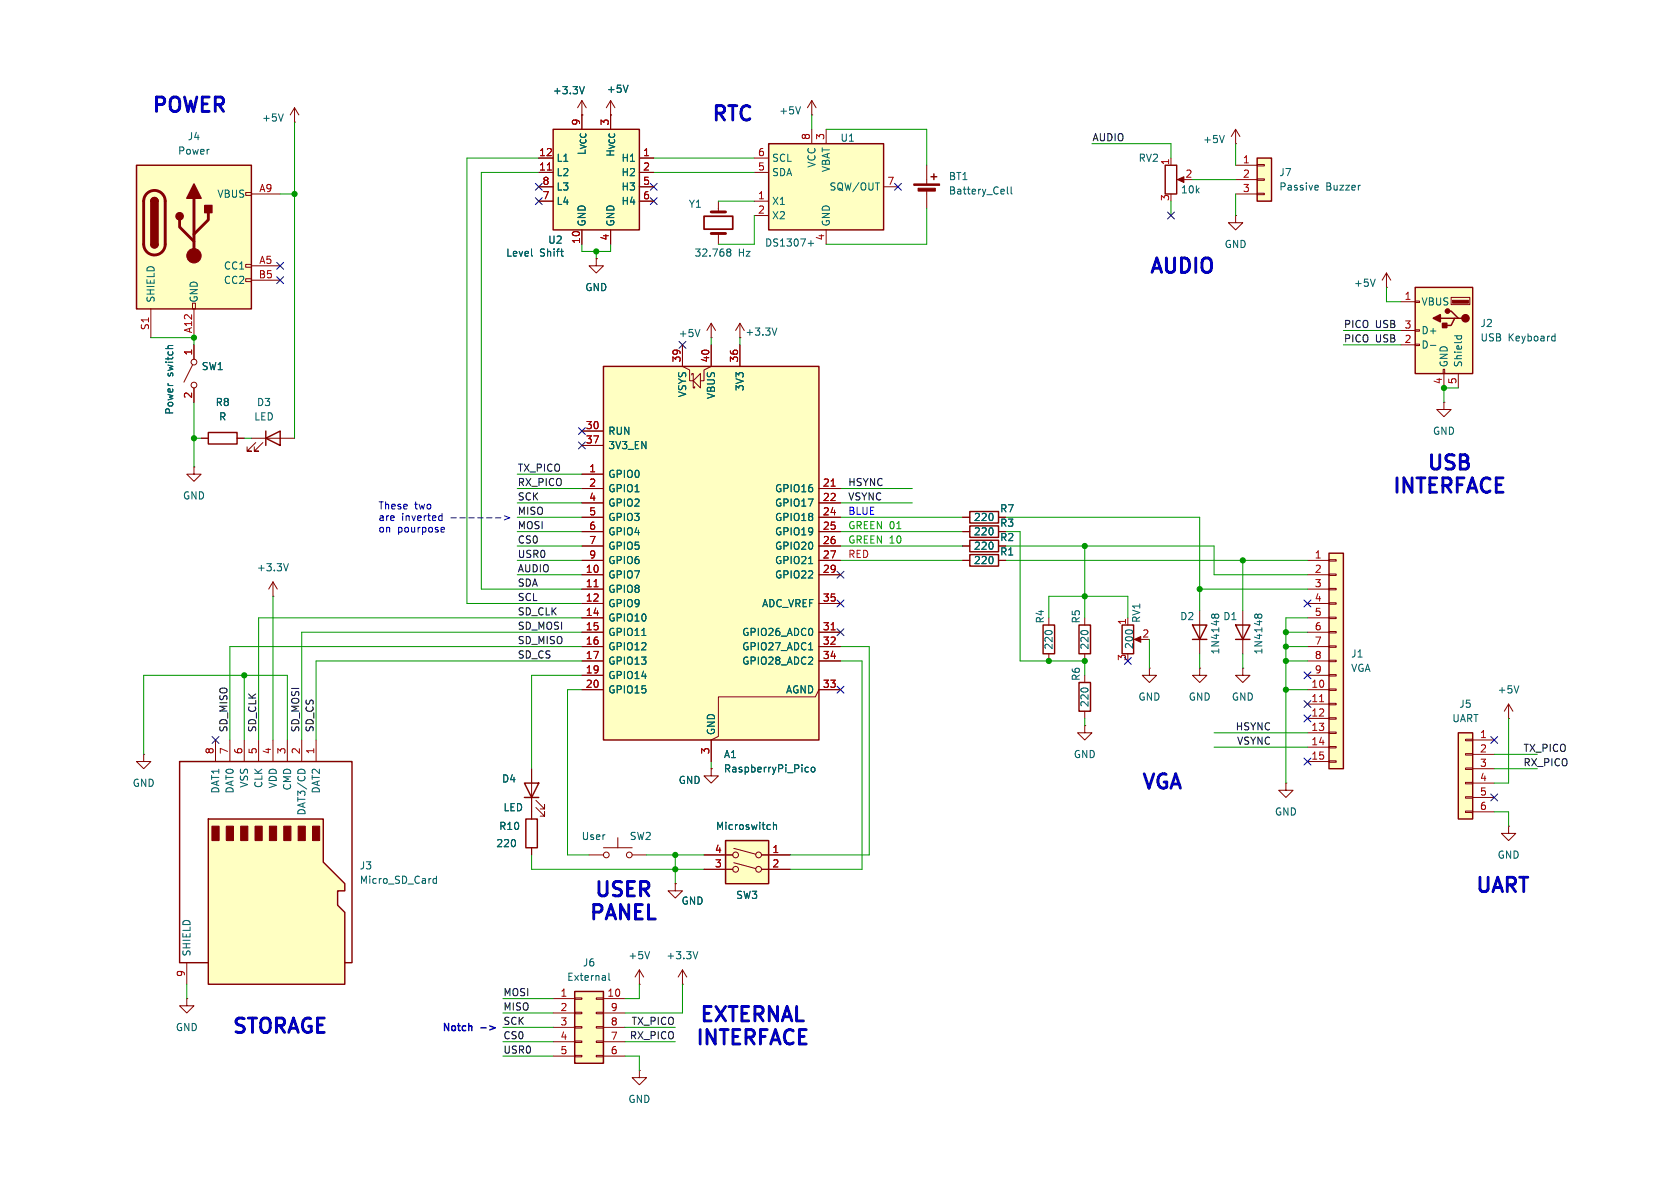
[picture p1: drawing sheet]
<svg xmlns="http://www.w3.org/2000/svg" width="297mm" height="210mm" viewBox="0 0 297 210" stroke-linecap="round" stroke-linejoin="round" font-family="sans-serif">
<g fill="none" stroke="#840000" stroke-width=".18">
<path d="M218.4 25.4h.1M218.4 22.9l-.7 1.2M218.4 22.9l.8 1.2M218.4 22.9v2.5M34 64.5l-1.5 3.1M34.3 61v2.5M34.3 68.6v2.5M44.4 77.5h7.7M45.2 78.2l-1.5 1.6h.7h-.7v-.8M46.5 78.2l-1.5 1.6h.7h-.7v-.8"/>
<circle cx="34.3" cy="64" r=".51"/>
<circle cx="34.3" cy="68.1" r=".51"/>
</g>
<path d="M216.4 23.9l-.4 1.3M30.6 61.1h-.7l-.2 .2" fill="none" stroke="#006464" stroke-width=".18"/>
<path d="M47 77.5l2.5-1.3v2.5zM47 76.2v2.5" fill="none" stroke="#840000" stroke-width=".25"/>
<path d="M24.1 29.2h20.3v25.4h-20.3z" fill="#ffffc2"/>
<g fill="none" stroke="#840000" stroke-width=".18">
<path d="M52.1 19.1l-.8 1.2M52.1 19.1l.7 1.2M52.1 19.1v2.5M102.9 17.8l-.8 1.3M102.9 17.8l.7 1.3M102.9 17.8v2.5M107.9 17.8l-.7 1.3M107.9 17.8l.8 1.3M107.9 17.8v2.5M43.4 34h1v.5h-1zM44.4 34.3h5.1M52.1 21.6h.1"/>
<path d="M26.7 54.6v5.1M34 53.6h.5v1h-.5zM34.3 54.6v5.1M43.4 46.7h1v.5h-1zM43.4 49.3h1v.5h-1zM44.4 47h5.1M44.4 49.5h5.1M34.3 82.6v1.2h1.3l-1.3 1.3-1.3-1.3h1.3M34.3 82.6h.1M48.3 105.4h.1M48.3 102.9l-.8 1.2M48.3 102.9l.7 1.2"/>
<path d="M48.3 102.9v2.5M25.4 133.4v1.2h1.3l-1.3 1.3-1.3-1.3h1.3M25.4 133.4h.1M227.3 138.4v1.3h1.3l-1.3 1.3-1.2-1.3h1.2M227.3 138.4h.1"/>
</g>
<path d="M24.1 29.2h20.3v25.4h-20.3zM26.7 35.6a.64 .64 0 0 1 .6-.7 .64 .64 0 0 1 .6 .7M26.7 43.2a.64 .64 0 0 0 .6 .6 .64 .64 0 0 0 .6-.6" fill="none" stroke="#840000" stroke-width=".25"/>
<path d="M26 34.2a1.9 1.9 0 0 1 2-.4 1.9 1.9 0 0 1 1.2 1.8v7.6a1.91 1.91 0 0 1-1.9 1.9 1.91 1.91 0 0 1-1.9-1.9v-7.8l.2-.6zM31.7 38.9v1.2l2.6 2.6M34.3 35.1v10.1M36.8 37.6v1.3l-2.5 2.5" fill="none" stroke="#840000" stroke-width=".51"/>
<g fill="#840000" stroke="#840000" stroke-width=".25">
<path d="M26.7 35.6h1.2v7.6h-1.2z"/>
<path d="M26.9 35.1a.64 .64 0 0 1 .6-.1 .64 .64 0 0 1 .4 .6h-1.2z"/>
<path d="M26.7 43.2h1.2a.64 .64 0 0 1-.6 .6 .64 .64 0 0 1-.6-.6z"/>
<path d="M34.3 32.5l1.3 2.6h-2.6z"/>
<path d="M36.2 36.3h1.3v1.3h-1.3z"/>
<circle cx="31.7" cy="38.2" r=".63"/>
</g>
<circle cx="34.3" cy="45.2" r="1.27" fill="#840000" stroke="#840000" stroke-width=".18"/>
<path d="M103.3 15.3l-.4 1.3M111 15.1l-.4 1.2M50.1 20.1l-.4 1.3M51 99.6l-.4 1.3" fill="none" stroke="#006464" stroke-width=".18"/>
<path d="M97.8 22.9h15.2v17.7h-15.2z" fill="#ffffc2"/>
<path d="M97.8 22.9h15.2v17.7h-15.2z" fill="none" stroke="#840000" stroke-width=".25"/>
<path d="M95.2 27.9h2.6M95.2 30.5h2.6M95.2 33h2.6M95.2 35.6h2.6M113 27.9h2.6M113 30.5h2.6M113 33h2.6M113 35.6h2.6M102.9 40.6v2.6M107.9 40.6v2.6" fill="none" stroke="#840000" stroke-width=".18"/>
<path d="M96.8 30.1h.7" fill="none" stroke="#a90000" stroke-width=".18"/>
<path d="M94 45.2l.1 .1M99.1 44.4h.5M99.5 45.3h.1" fill="none" stroke="#006464" stroke-width=".18"/>
<path d="M234.9 97.8h2.6v38.1h-2.6z" fill="#ffffc2"/>
<path d="M234.9 97.8h2.6v38.1h-2.6z" fill="none" stroke="#840000" stroke-width=".25"/>
<g fill="none" stroke="#840000" stroke-width=".18">
<path d="M143.5 17.8l-.8 1.3M143.5 17.8l.8 1.3M143.5 17.8v2.5M143.5 20.3h.1M231.1 99.1h3.8M234.9 98.9h1.3v.3h-1.3zM231.1 101.6h3.8M231.1 104.1h3.8M231.1 106.7h3.8M231.1 109.2h3.8M231.1 111.8h3.8M231.1 114.3h3.8"/>
<path d="M231.1 116.8h3.8M231.1 119.4h3.8M234.9 101.5h1.3v.2h-1.3zM234.9 104h1.3v.3h-1.3zM234.9 106.6h1.3v.2h-1.3zM234.9 109.1h1.3v.2h-1.3zM234.9 111.6h1.3v.3h-1.3zM234.9 114.2h1.3v.2h-1.3zM234.9 116.7h1.3v.3h-1.3zM234.9 119.3h1.3v.2h-1.3zM231.1 121.9h3.8M231.1 124.5h3.8"/>
<path d="M231.1 127h3.8M231.1 129.5h3.8M231.1 132.1h3.8M231.1 134.6h3.8M234.9 121.8h1.3v.2h-1.3zM234.9 124.3h1.3v.3h-1.3zM234.9 126.9h1.3v.2h-1.3zM234.9 129.4h1.3v.3h-1.3zM234.9 132h1.3v.2h-1.3zM234.9 134.5h1.3v.2h-1.3z"/>
</g>
<path d="M233.3 124h.7" fill="none" stroke="#a90000" stroke-width=".18"/>
<path d="M141.5 18.9l-.4 1.2" fill="none" stroke="#006464" stroke-width=".18"/>
<path d="M135.9 25.4h20.3v15.2h-20.3z" fill="#ffffc2"/>
<path d="M135.9 25.4h20.3v15.2h-20.3z" fill="none" stroke="#840000" stroke-width=".25"/>
<g fill="none" stroke="#840000" stroke-width=".18">
<path d="M127 35.6v1.9M133.3 27.9h2.6M133.3 30.5h2.6M133.3 35.6h2.6M133.3 38.1h2.6M143.5 22.9v2.5M146 22.9v2.5M156.2 33h2.5M105.4 45.7v1.3h1.3l-1.3 1.3-1.3-1.3h1.3M105.4 45.7h.1M125.7 59.7h.1M125.7 57.2l-.7 1.2"/>
<path d="M125.7 57.2l.8 1.2M125.7 57.2v2.5M127 41.3v1.9M146 40.6v2.6M203.2 118.1v1.3h1.3l-1.3 1.3-1.3-1.3h1.3M203.2 118.1h.1M212.1 118.1v1.3h1.3l-1.3 1.3-1.3-1.3h1.3M212.1 118.1h.1M219.7 118.1v1.3h1.3l-1.3 1.3-1.3-1.3h1.3M219.7 118.1h.1"/>
</g>
<path d="M123.7 58.2l-.4 1.3M128.6 44.5l.1 .1M128.6 44.1l.4-.1 .1 .1 .1 .2-.2 .3M128.7 44.6h.3M128.7 44.6h-.1M129 44.6l.2 .2-.1 .4-.1 .1-.4-.1M142.9 43h.9M143.4 42.5v1" fill="none" stroke="#006464" stroke-width=".18"/>
<path d="M125.7 37.5h2.6M125.7 41.3h2.6" fill="none" stroke="#840000" stroke-width=".51"/>
<path d="M124.5 38.2h5v2.3h-5z" fill="none" stroke="#840000" stroke-width=".3"/>
<path d="M106.7 64.8h38.1v66h-38.1z" fill="#ffffc2"/>
<path d="M106.7 64.8h38.1v66h-38.1z" fill="none" stroke="#840000" stroke-width=".25"/>
<g fill="none" stroke="#840000" stroke-width=".18">
<path d="M102.9 76.2h3.8M102.9 78.7h3.8M120.6 61v3.8l1.3 .6v1.9h.7M122.3 66.3v-.3h.3v2.6h.2v-.3M123.8 66v2.6l-1.2-1.3zM125.7 61v3.8l-1.2 .6v1.9h-.7M130.8 61v3.8M102.9 83.8h3.8M102.9 86.4h3.8M102.9 88.9h3.8M102.9 91.4h3.8M102.9 94h3.8"/>
<path d="M102.9 96.5h3.8M102.9 99.1h3.8M144.8 86.4h3.8M144.8 88.9h3.8M144.8 91.4h3.8M144.8 94h3.8M144.8 96.5h3.8M144.8 99.1h3.8M102.9 101.6h3.8M102.9 104.1h3.8M102.9 106.7h3.8M102.9 109.2h3.8"/>
<path d="M102.9 111.8h3.8M102.9 114.3h3.8M102.9 116.8h3.8M102.9 119.4h3.8M144.8 101.6h3.8M144.8 106.7h3.8M144.8 111.8h3.8M144.8 114.3h3.8M144.8 116.8h3.8M102.9 121.9h3.8M148.6 121.9h-3.8l-.7 1.3h-17.1v7l-1.3 .6v3.8"/>
</g>
<path d="M146.9 85.9h.8M105 103.7h.7M146.9 111.3h.8" fill="none" stroke="#a90000" stroke-width=".18"/>
<path d="M143 99.6h.7M113.5 112.3h.7M143 114.9h.7M142.6 135.6l.3 .1M142.9 136.4l-.3 .1M143.5 135.7l.3-.1 .3 .3v.3l-.3 .3-.3-.1-.1-.2z" fill="none" stroke="#006464" stroke-width=".18"/>
<path d="M257.8 129.5h2.5v15.3h-2.5z" fill="#ffffc2"/>
<path d="M257.8 129.5h2.5v15.3h-2.5z" fill="none" stroke="#840000" stroke-width=".25"/>
<g fill="none" stroke="#840000" stroke-width=".18">
<path d="M130.8 59.7h.1M130.8 57.2l-.8 1.2M130.8 57.2l.8 1.2M130.8 57.2v2.5M125.7 135.9v1.3h1.3l-1.3 1.2-1.2-1.2h1.2M125.7 135.9h.1M259.1 130.7h1.2v.2h-1.2zM259.1 133.2h1.2v.3h-1.2zM259.1 135.8h1.2v.2h-1.2zM259.1 138.3h1.2v.3h-1.2zM260.3 130.8h3.9M260.3 133.4h3.9"/>
<path d="M260.3 135.9h3.9M260.3 138.4h3.9M259.1 140.8h1.2v.3h-1.2zM259.1 143.4h1.2v.2h-1.2zM260.3 141h3.9M260.3 143.5h3.9M33 176.5v1.3h1.3l-1.3 1.3-1.3-1.3h1.3M33 176.5h.1"/>
</g>
<path d="M137.3 58l-.4 1.3" fill="none" stroke="#006464" stroke-width=".18"/>
<path d="M36.8 144.8h20.3v7.6l3.9 3.8v1.3h-1.3v2.5l1.3 1.3v12.7h-24.2z" fill="#ffffc2"/>
<path d="M36.8 144.8h20.3v7.6l3.9 3.8v1.3h-1.3v2.5l1.3 1.3v12.7h-24.2zM36.8 170.2h-5.1v-35.6h30.5v35.6h-1.2" fill="none" stroke="#840000" stroke-width=".25"/>
<g fill="#840000" stroke="#840000" stroke-width=".18">
<path d="M55.2 146.1h1.3v2.5h-1.3z"/>
<path d="M52.7 146.1h1.3v2.5h-1.3z"/>
<path d="M50.2 146.1h1.2v2.5h-1.2z"/>
<path d="M47.6 146.1h1.3v2.5h-1.3z"/>
<path d="M45.1 146.1h1.3v2.5h-1.3z"/>
<path d="M42.5 146.1h1.3v2.5h-1.3z"/>
<path d="M40 146.1h1.3v2.5h-1.3z"/>
<path d="M37.5 146.1h1.2v2.5h-1.2z"/>
</g>
<g fill="none" stroke="#840000" stroke-width=".18">
<path d="M38.1 130.8v3.8M40.6 130.8v3.8M43.2 130.8v3.8M45.7 130.8v3.8M48.3 130.8v3.8M50.8 130.8v3.8M53.3 130.8v3.8M55.9 130.8v3.8M266.7 127h.1M266.7 124.5l-.8 1.2M266.7 124.5l.8 1.2M266.7 124.5v2.5"/>
<path d="M33 170.2v3.8"/>
</g>
<path d="M52.7 136.2l.5-.2 .7 .2M268.5 121.2l-.4 1.3M76.6 155.9l.2 .3 .4-.1M77.2 154.9v1.3M77.2 155.4l-.4-.1-.2 .2" fill="none" stroke="#006464" stroke-width=".18"/>
<path d="M101.6 175.3h5.1v12.7h-5.1z" fill="#ffffc2"/>
<path d="M190.8 110.5h2v5.1h-2zM198.4 110.5h2v5.1h-2zM92.7 138.4h2.5l-1.2 2.6zM190.8 120.7h2v5h-2zM92.7 141h2.5M93 144.8h2v5.1h-2zM101.6 175.3h5.1v12.7h-5.1z" fill="none" stroke="#840000" stroke-width=".25"/>
<g fill="none" stroke="#840000" stroke-width=".18">
<path d="M191.8 109.2v1.3M191.8 115.6v1.2M191.8 119.4v1.3M199.4 109.2v1.3M200.9 113h1M94 135.9v8.9M191.8 128.3v1.2h1.2l-1.2 1.3-1.3-1.3h1.3M191.8 128.3h.1M191.8 125.7v1.3M94 149.9v1.2M94.7 142.7l1.6 1.6v-.8v.8h-.8M94.7 141.5l1.6 1.5v-.8v.8h-.8"/>
<path d="M104.1 151.1h2.6M106.7 149.9h5.1M109.2 148.1v1.8M111.8 151.1h2.5M266.7 146.1v1.2h1.3l-1.3 1.3-1.3-1.3h1.3M266.7 146.1h.1M97.8 176.5h3.8M97.8 179.1h3.8M101.6 176.4h1.3v.3h-1.3zM101.6 178.9h1.3v.3h-1.3zM105.4 176.4h1.3v.3h-1.3zM105.4 178.9h1.3v.3h-1.3z"/>
<path d="M106.7 176.5h3.8M106.7 179.1h3.8M97.8 181.6h3.8M97.8 184.2h3.8M97.8 186.7h3.8M101.6 181.5h1.3v.2h-1.3zM101.6 184h1.3v.3h-1.3zM101.6 186.6h1.3v.2h-1.3zM105.4 181.5h1.3v.2h-1.3zM105.4 184h1.3v.3h-1.3zM105.4 186.6h1.3v.2h-1.3zM106.7 181.6h3.8"/>
<path d="M106.7 184.2h3.8M106.7 186.7h3.8M113 189.2v1.3h1.3l-1.3 1.3-1.2-1.3h1.2M113 189.2h.1"/>
<circle cx="107.2" cy="151.1" r=".51"/>
<circle cx="111.3" cy="151.1" r=".51"/>
</g>
<path d="M107.6 172v1.1l.2 .2" fill="none" stroke="#006464" stroke-width=".18"/>
<path d="M200.5 113l1.2-.5v1z" fill="#840000" stroke="#840000" stroke-width=".18"/>
<path d="M128.3 148.6h7.6v7.6h-7.6z" fill="#ffffc2"/>
<g fill="none" stroke="#840000" stroke-width=".18">
<path d="M218.4 38.1v1.3h1.3l-1.3 1.2-1.2-1.2h1.2M218.4 38.1h.1M245.1 50.8h.1M245.1 48.3l-.8 1.2M245.1 48.3l.8 1.2M245.1 48.3v2.5M35.6 77.5h1.2M41.9 77.5h1.3M119.4 156.2v1.3h1.2l-1.2 1.3-1.3-1.3h1.3M119.4 156.2h.1M124.5 151.1h5M124.5 153.7h5"/>
<path d="M129.7 150l3.9 1M129.7 152.5l3.9 1M134.6 151.1h5.1M134.6 153.7h5.1M113 174h.1M113 171.5l-.7 1.2M113 171.5l.8 1.2M113 171.5v2.5M120.6 174h.1M120.6 171.5l-.7 1.2M120.6 171.5l.8 1.2M120.6 171.5v2.5"/>
<circle cx="130" cy="153.7" r=".51"/>
<circle cx="130" cy="151.1" r=".51"/>
<circle cx="134.1" cy="151.1" r=".51"/>
<circle cx="134.1" cy="153.7" r=".51"/>
</g>
<path d="M36.8 76.5h5.1v2h-5.1zM128.3 148.6h7.6v7.6h-7.6z" fill="none" stroke="#840000" stroke-width=".25"/>
<path d="M243.1 49.3l-.4 1.3M136.7 145.4v1.2M136.7 145.9l.2-.1h.3l.1 .8M114.8 168.2l-.4 1.3M123.4 168.2l-.5 1.3" fill="none" stroke="#006464" stroke-width=".18"/>
<path d="M222.2 27.9h2.6v7.7h-2.6z" fill="#ffffc2"/>
<path d="M164.6 31.2h1M165.1 30.7v1.1M222.2 27.9h2.6v7.7h-2.6zM210.8 110.5h2.6l-1.3 2.5zM210.8 113h2.6M218.4 110.5h2.6l-1.3 2.5zM218.4 113h2.6" fill="none" stroke="#840000" stroke-width=".25"/>
<path d="M163.8 29.2v3.3M163.8 33.5v3.3M218.4 29.2h3.8M218.4 31.8h3.8M218.4 34.3h3.8M222.2 29.1h1.3v.2h-1.3zM222.2 31.6h1.3v.3h-1.3zM222.2 34.2h1.3v.2h-1.3zM255.3 71.1v1.3h1.2l-1.2 1.3-1.3-1.3h1.3M255.3 71.1h.1M212.1 108v7.6M219.7 108v7.6" fill="none" stroke="#840000" stroke-width=".18"/>
<g fill="none" stroke="#006464" stroke-width=".18">
<path d="M178.1 33v1.1l.2 .2M178.8 33v1.1l.1 .2M232.6 32.8h.4l.1 .3-.6 .1M233 33.5l-.4 .1M240.4 32.8h.1M214.7 109v.2M214.7 108.8l-.2-.2h-.2l-.1 .2 .1 .4M214.7 108.8l.3-.2h.3l.2 .2-.1 .4M214.7 108.8v.2M214.7 109l.1 .2M222.4 108.8l-.3-.2h-.2l-.1 .2 .1 .4M222.4 108.8l.2-.2h.4l.1 .2-.1 .4"/>
<path d="M222.4 109l-.1 .2M222.4 108.8v.2M222.4 109v.2"/>
</g>
<g fill="#840000" stroke="#840000" stroke-width=".18">
<path d="M161.5 32.5h4.6v.3h-4.6z"/>
<path d="M162.3 33.3h3.1v.5h-3.1z"/>
</g>
<path d="M250.2 50.8h10.1v15.2h-10.1z" fill="#ffffc2"/>
<path d="M206 29.2h2v5.1h-2zM250.2 50.8h10.1v15.2h-10.1zM254.6 56.3h2.6M255.9 55h.6l1.3 1.3h.6M257.8 56.3h-.6l-.7 1.2h-1.2M171.4 98h5.1v2.1h-5.1zM171.4 95.5h5.1v2h-5.1zM171.4 93h5.1v2h-5.1zM171.4 90.4h5.1v2.1h-5.1zM184.4 110.5h2v5.1h-2z" fill="none" stroke="#840000" stroke-width=".25"/>
<g fill="#840000" stroke="#840000" stroke-width=".25">
<path d="M255 57.2h.8v.7h-.8z"/>
<path d="M253.4 56.3l1.2-.7v1.3z"/>
<circle cx="259.1" cy="56.3" r=".63"/>
<circle cx="255.9" cy="55" r=".38"/>
</g>
<g fill="#840000" stroke="#840000" stroke-width=".18">
<path d="M256.8 53.1h2.8v.5h-2.8z"/>
<path d="M208.2 31.8l1.1-.6v1.1z"/>
</g>
<g fill="none" stroke="#840000" stroke-width=".18">
<path d="M95.2 27.9h2.6M95.2 30.5h2.6M95.2 33h2.6M95.2 35.6h2.6M113 27.9h2.6M113 30.5h2.6M113 33h2.6M113 35.6h2.6M207 27.9v1.3M208.5 31.8h1M102.9 40.6v2.6M105.4 45.7h.1"/>
<path d="M107.9 40.6v2.6M247.6 53.3h2.6M247.6 58.4h2.6M250.2 53.2h.8v.3h-.8zM250.2 58.3h.8v.2h-.8zM256.5 52.6h3.3v1.2h-3.3zM34.3 61v2.5M34.3 68.6v2.5M35.6 77.5h1.2M41.9 77.5h1.3M102.9 76.2h3.8M102.9 78.7h3.8"/>
<path d="M120.6 61v3.8M125.7 61v3.8M130.8 61v3.8M247.6 61h2.6M250.2 60.8h.8v.3h-.8zM255.1 65.3h.3v.7h-.3zM255.3 66v2.6M257.8 66v2.6M102.9 99.1h3.8M102.9 96.5h3.8M102.9 94h3.8M102.9 91.4h3.8"/>
<path d="M102.9 83.8h3.8M102.9 86.4h3.8M102.9 88.9h3.8M144.8 99.1h3.8M144.8 96.5h3.8M144.8 94h3.8M144.8 91.4h3.8M144.8 86.4h3.8M144.8 88.9h3.8M170.2 99.1h1.2M170.2 96.5h1.2M170.2 94h1.2"/>
<path d="M170.2 91.4h1.2M176.5 99.1h1.3M102.9 101.6h3.8M102.9 104.1h3.8M102.9 106.7h3.8M102.9 109.2h3.8M102.9 111.8h3.8M102.9 114.3h3.8M102.9 116.8h3.8M102.9 119.4h3.8M144.8 101.6h3.8M144.8 106.7h3.8"/>
<path d="M144.8 111.8h3.8M144.8 114.3h3.8M144.8 116.8h3.8M185.4 109.2v1.3M185.4 115.6v1.2M94 135.9v2.5M102.9 121.9h3.8M125.7 135.9h.1M125.7 130.8v3.8M144.8 121.9h3.8M94 141v3.8M94 149.9v1.2"/>
<path d="M119.4 156.2h.1M124.5 151.1h5M124.5 153.7h5M134.6 151.1h5.1M134.6 153.7h5.1"/>
</g>
<g fill="none" stroke="#006464" stroke-width=".18">
<path d="M103.3 15.3l-.4 1.3M111 15.1l-.4 1.2M94 45.2l.1 .1M99.1 44.4h.5M99.5 45.3h.1M257.1 59.4h1.3M257.6 59.4l-.1 .3M258.3 59.4l.1 .3M274.6 59.4l.3 .1M274.9 59v1.3M30.6 61.1h-.7l-.2 .2M252.9 61.1h.9"/>
<path d="M274.9 60.2l-.3 .1M143 99.6h.7M113.5 112.3h.7M143 114.9h.7M142.6 135.6l.3 .1M142.9 136.4l-.3 .1M143.5 135.7l.3-.1 .3 .3v.3l-.3 .3-.3-.1-.1-.2zM136.7 145.4v1.2M136.7 145.9l.2-.1h.3l.1 .8"/>
</g>
<g fill="none" stroke="#009600" stroke-width=".18">
<path d="M49.5 34.3h2.6M52.1 21.6v55.9M95.2 30.5h-10.1v73.6h17.8M95.2 27.9h-12.7v78.8h20.4M115.6 27.9h17.7M115.6 30.5h17.7M127 35.6h6.3M133.3 38.1v5.1h-6.3M143.5 20.3v2.6M146 22.9h17.8v6.3M163.8 36.8v6.4h-17.8M193 25.4h14v2.5"/>
<path d="M207 35.6v2.5M210.8 31.8h7.6M218.4 25.4v3.8M218.4 34.3v3.8M26.7 59.7h7.6v1.3M102.9 43.2v1.3h5v-1.3M105.4 44.5v1.2M125.7 59.7v1.3M130.8 59.7v1.3M237.5 58.4h10.1M245.1 50.8v2.5h2.5M34.3 71.1v11.5"/>
<path d="M34.3 77.5h1.3M43.2 77.5h1.2M237.5 61h10.1M257.8 68.6h-2.5v2.5M91.4 86.4h11.5M91.4 99.1h11.5M91.4 88.9h11.5M91.4 96.5h11.5M91.4 91.4h11.5M91.4 94h11.5M91.4 83.8h11.5M148.6 86.4h12.7"/>
<path d="M148.6 99.1h21.6M148.6 88.9h12.7M148.6 96.5h21.6M148.6 91.4h21.6M148.6 94h21.6M177.8 94h2.5v22.8h11.5v2.6M177.8 96.5h36.8v5.1h16.5M177.8 99.1h53.3M177.8 91.4h34.3v16.6M191.8 96.5v12.7M219.7 99.1v8.9M43.2 119.4v11.4"/>
<path d="M48.3 105.4v25.4M91.4 101.6h11.5M102.9 111.8h-49.6v19M102.9 109.2h-57.2v21.6M102.9 114.3h-62.3v16.5M102.9 116.8h-47v14M102.9 119.4h-8.9v16.5M148.6 114.3h5.1v36.8h-14M148.6 116.8h3.8v36.9h-12.7M185.4 109.2v-3.8h14v3.8M203.2 113v5.1M212.1 104.1h19"/>
<path d="M212.1 115.6v2.5M219.7 115.6v2.5M227.3 111.8h3.8M227.3 114.3h3.8M227.3 116.8h3.8M231.1 109.2h-3.8v29.2M50.8 130.8v-11.4h-25.4v14M102.9 121.9h-2.6v29.2h3.8M125.7 134.6v1.3M191.8 127v1.3M214.6 132.1h16.5M214.6 129.5h16.5"/>
<path d="M227.3 121.9h3.8M264.2 135.9h7.6M264.2 133.4h7.6M266.7 127v11.4h-2.5M94 151.1v2.6h30.5M114.3 151.1h10.2M119.4 151.1v5.1M264.2 143.5h2.5v2.6M33 174v2.5M88.9 179.1h8.9M88.9 176.5h8.9M113 174v2.5h-2.5"/>
<path d="M120.6 174v5.1h-10.1M88.9 181.6h8.9M88.9 184.2h8.9M88.9 186.7h8.9M110.5 186.7h2.5v2.5M110.5 181.6h8.9M110.5 184.2h8.9"/>
</g>
<g fill="none" stroke="#000084" stroke-width=".18">
<path d="M94.6 32.4l1.3 1.2M94.6 35l1.3 1.2M95.9 32.4l-1.3 1.2M95.9 35l-1.3 1.2M115 35l1.2 1.2M115 32.4l1.2 1.2M116.2 35l-1.2 1.2M116.2 32.4l-1.2 1.2M158.1 32.4l1.3 1.2M159.4 32.4l-1.3 1.2M206.4 37.5l1.2 1.2M207.6 37.5l-1.2 1.2"/>
<path d="M48.9 46.4l1.2 1.2M48.9 48.9l1.2 1.2M50.1 46.4l-1.2 1.2M50.1 48.9l-1.2 1.2M102.3 78.1l1.2 1.2M102.3 75.6l1.2 1.2M103.5 78.1l-1.2 1.2M103.5 75.6l-1.2 1.2M120 60.4l1.3 1.2M121.3 60.4l-1.3 1.2M148 111.2l1.2 1.2M148 106.1l1.2 1.2"/>
<path d="M148 101l1.2 1.2M149.2 111.2l-1.2 1.2M149.2 106.1l-1.2 1.2M149.2 101l-1.2 1.2M198.8 116.2l1.2 1.2M200 116.2l-1.2 1.2M230.5 106.1l1.2 1.2M230.5 118.8l1.2 1.2M231.7 106.1l-1.2 1.2M231.7 118.8l-1.2 1.2M37.5 130.2l1.2 1.2M38.7 130.2l-1.2 1.2"/>
<path d="M148 121.3l1.2 1.2M149.2 121.3l-1.2 1.2M230.5 126.4l1.2 1.2M230.5 123.9l1.2 1.2M230.5 134l1.2 1.2M231.7 126.4l-1.2 1.2M231.7 123.9l-1.2 1.2M231.7 134l-1.2 1.2M263.6 130.2l1.2 1.2M264.8 130.2l-1.2 1.2M263.6 140.4l1.2 1.2M264.8 140.4l-1.2 1.2"/>
</g>
<path d="M85 181.7h1M86.6 181.3l.9 .4-.9 .4" fill="none" stroke="#0000c2" stroke-width=".25"/>
<path d="M77.8 91.2h.4M78.2 93.2l.3 .1 .1 .2-.6 .1M78.2 90.8v1.2M78.2 92h-.4M78.5 94l-.3 .1M79.7 91.5h1M81.3 91.5h1M82.9 91.5h.9M84.4 91.5h1M86 91.5h1M87.6 91.5h1M89.2 91.2l.9 .3-.9 .4" fill="none" stroke="#0000c2" stroke-width=".18"/>
<path d="M96.8 30.1h.7M146.9 85.9h.8M105 103.7h.7M146.9 111.3h.8" fill="none" stroke="#a90000" stroke-width=".18"/>
<g fill="#009600" stroke="#009600" stroke-width=".18">
<circle cx="227.3" cy="121.9" r=".46"/>
<circle cx="227.3" cy="111.8" r=".46"/>
<circle cx="255.3" cy="68.6" r=".46"/>
<circle cx="227.3" cy="114.3" r=".46"/>
<circle cx="227.3" cy="116.8" r=".46"/>
<circle cx="185.4" cy="116.8" r=".46"/>
<circle cx="191.8" cy="116.8" r=".46"/>
<circle cx="191.8" cy="105.4" r=".46"/>
<circle cx="191.8" cy="96.5" r=".46"/>
<circle cx="219.7" cy="99.1" r=".46"/>
<circle cx="212.1" cy="104.1" r=".46"/>
<circle cx="119.4" cy="153.7" r=".46"/>
<circle cx="119.4" cy="151.1" r=".46"/>
<circle cx="105.4" cy="44.5" r=".46"/>
<circle cx="43.2" cy="119.4" r=".46"/>
<circle cx="34.3" cy="59.7" r=".46"/>
<circle cx="52.1" cy="34.3" r=".46"/>
<circle cx="34.3" cy="77.5" r=".46"/>
</g>
<g font-size="3.5" fill="#0000c2">
<text x="26.5" y="20.6">POWER</text>
<text x="125.5" y="22.1">RTC</text>
<text x="202.9" y="49">AUDIO</text>
<text x="252" y="83.8">USB</text>
<text x="245.9" y="87.9">INTERFACE</text>
<text x="201.5" y="140.2">VGA</text>
<text x="104.8" y="159.2">USER</text>
<text x="260.5" y="158.5">UART</text>
<text x="103.9" y="163.3">PANEL</text>
<text x="40.7" y="183.4">STORAGE</text>
<text x="122.7" y="185.4">INTERFACE</text>
<text x="123.4" y="181.3">EXTERNAL</text>
</g>
<g font-size="1.8" fill="#006464">
<text x="97.6" y="16.9">+3.3V</text>
<text x="107.2" y="16.6">+5V</text>
<text x="46.2" y="21.7">+5V</text>
<text x="137.7" y="20.4">+5V</text>
<text x="31.4" y="27.5">Power</text>
<text x="33.1" y="25">J4</text>
<text x="98.3" y="28.8">L1</text>
<text x="109.8" y="28.8">H1</text>
<text x="136.4" y="28.8">SCL</text>
<text x="144.4" y="29.7" transform="rotate(-90 144.4 29.7)">VCC</text>
<text x="148.5" y="25.2">U1</text>
<text x="201.2" y="28.8">RV2</text>
<text x="212.6" y="25.5">+5V</text>
<text x="38.3" y="35.2">VBUS</text>
<text x="98.3" y="31.3">L2</text>
<text x="98.3" y="33.9">L3</text>
<text x="109.8" y="31.3">H2</text>
<text x="109.8" y="33.9">H3</text>
<text x="136.4" y="31.3">SDA</text>
<text x="146.5" y="33.9">SQW/OUT</text>
<text x="146.9" y="30.5" transform="rotate(-90 146.9 30.5)">VBAT</text>
<text x="167.6" y="32">BT1</text>
<text x="167.6" y="34.6">Battery_Cell</text>
<text x="208.7" y="34.4">10k</text>
<text x="226.1" y="31.3">J7</text>
<text x="226.1" y="33.9">Passive</text>
<text x="234.4" y="33.9">Buzzer</text>
<text x="98.3" y="36.4">L4</text>
<text x="103.7" y="40.1" transform="rotate(-90 103.7 40.1)">GND</text>
<text x="108.8" y="40.1" transform="rotate(-90 108.8 40.1)">GND</text>
<text x="109.8" y="36.4">H4</text>
<text x="121.7" y="36.9">Y1</text>
<text x="136.4" y="36.4">X1</text>
<text x="136.4" y="39">X2</text>
<text x="146.9" y="40.1" transform="rotate(-90 146.9 40.1)">GND</text>
<text x="39.5" y="47.9">CC1</text>
<text x="89.4" y="45.6">Level</text>
<text x="95.4" y="45.6">Shift</text>
<text x="96.8" y="43.3">U2</text>
<text x="122.7" y="45.6">32.768</text>
<text x="130.5" y="45.6">Hz</text>
<text x="135.2" y="43.8">DS1307+</text>
<text x="216.4" y="44">GND</text>
<text x="27.5" y="53.6" transform="rotate(-90 27.5 53.6)">SHIELD</text>
<text x="35.2" y="53.6" transform="rotate(-90 35.2 53.6)">GND</text>
<text x="39.5" y="50.4">CC2</text>
<text x="103.4" y="51.7">GND</text>
<text x="239.3" y="50.9">+5V</text>
<text x="119.9" y="59.8">+5V</text>
<text x="131.7" y="59.5">+3.3V</text>
<text x="251.2" y="54.2">VBUS</text>
<text x="251.2" y="59.3">D+</text>
<text x="261.6" y="58">J2</text>
<text x="35.6" y="65.6">SW1</text>
<text x="251.2" y="61.8">D-</text>
<text x="256.1" y="65" transform="rotate(-90 256.1 65)">GND</text>
<text x="258.7" y="65" transform="rotate(-90 258.7 65)">Shield</text>
<text x="261.6" y="60.6">USB</text>
<text x="266.6" y="60.6">Keyboard</text>
<text x="30.8" y="66.6" transform="rotate(-90 30.8 66.6)">switch</text>
<text x="38" y="72">R8</text>
<text x="45.3" y="72">D3</text>
<text x="121.5" y="70.3" transform="rotate(-90 121.5 70.3)">VSYS</text>
<text x="126.6" y="70.6" transform="rotate(-90 126.6 70.6)">VBUS</text>
<text x="131.7" y="69.2" transform="rotate(-90 131.7 69.2)">3V3</text>
<text x="30.8" y="73.4" transform="rotate(-90 30.8 73.4)">Power</text>
<text x="38.6" y="74.5">R</text>
<text x="44.8" y="74.5">LED</text>
<text x="107.4" y="77.1">RUN</text>
<text x="253.2" y="77.1">GND</text>
<text x="107.4" y="79.6">3V3_EN</text>
<text x="32.3" y="88.5">GND</text>
<text x="107.4" y="84.7">GPIO0</text>
<text x="107.4" y="87.2">GPIO1</text>
<text x="107.4" y="89.8">GPIO2</text>
<text x="136.9" y="87.2">GPIO16</text>
<text x="136.9" y="89.8">GPIO17</text>
<text x="107.4" y="92.3">GPIO3</text>
<text x="107.4" y="94.8">GPIO4</text>
<text x="136.9" y="92.3">GPIO18</text>
<text x="136.9" y="94.8">GPIO19</text>
<text x="172.1" y="94.8">220</text>
<text x="172.1" y="92.3">220</text>
<text x="176.7" y="95.9">R2</text>
<text x="176.7" y="93.3">R3</text>
<text x="176.7" y="90.8">R7</text>
<text x="45.3" y="101.2">+3.3V</text>
<text x="107.4" y="97.4">GPIO5</text>
<text x="107.4" y="99.9">GPIO6</text>
<text x="136.9" y="97.4">GPIO20</text>
<text x="136.9" y="99.9">GPIO21</text>
<text x="172.1" y="99.9">220</text>
<text x="172.1" y="97.4">220</text>
<text x="176.7" y="98.4">R1</text>
<text x="107.4" y="102.5">GPIO7</text>
<text x="107.4" y="105">GPIO8</text>
<text x="107.4" y="107.5">GPIO9</text>
<text x="134.6" y="107.5">ADC_VREF</text>
<text x="136.9" y="102.5">GPIO22</text>
<text x="107.4" y="110.1">GPIO10</text>
<text x="107.4" y="112.6">GPIO11</text>
<text x="131.1" y="112.6">GPIO26_ADC0</text>
<text x="184.8" y="110.3" transform="rotate(-90 184.8 110.3)">R4</text>
<text x="191.1" y="110.3" transform="rotate(-90 191.1 110.3)">R5</text>
<text x="201.8" y="110.2" transform="rotate(-90 201.8 110.2)">RV1</text>
<text x="208.5" y="109.8">D2</text>
<text x="216.2" y="109.8">D1</text>
<text x="107.4" y="115.2">GPIO12</text>
<text x="107.4" y="117.7">GPIO13</text>
<text x="131.1" y="115.2">GPIO27_ADC1</text>
<text x="131.1" y="117.7">GPIO28_ADC2</text>
<text x="186.3" y="114.9" transform="rotate(-90 186.3 114.9)">220</text>
<text x="192.6" y="114.9" transform="rotate(-90 192.6 114.9)">220</text>
<text x="200.5" y="114.8" transform="rotate(-90 200.5 114.8)">200</text>
<text x="215.7" y="115.8" transform="rotate(-90 215.7 115.8)">1N4148</text>
<text x="223.4" y="115.8" transform="rotate(-90 223.4 115.8)">1N4148</text>
<text x="238.8" y="116.4">J1</text>
<text x="238.8" y="119">VGA</text>
<text x="107.4" y="120.2">GPIO14</text>
<text x="107.4" y="122.8">GPIO15</text>
<text x="138.9" y="122.8">AGND</text>
<text x="191.1" y="120.5" transform="rotate(-90 191.1 120.5)">R6</text>
<text x="192.6" y="125.1" transform="rotate(-90 192.6 125.1)">220</text>
<text x="201.2" y="124.1">GND</text>
<text x="210.1" y="124.1">GND</text>
<text x="217.7" y="124.1">GND</text>
<text x="257.9" y="125.3">J5</text>
<text x="264.7" y="122.8">+5V</text>
<text x="126.6" y="130" transform="rotate(-90 126.6 130)">GND</text>
<text x="256.6" y="127.9">UART</text>
<text x="127.9" y="134.2">A1</text>
<text x="127.9" y="136.8">RaspberryPi_Pico</text>
<text x="189.7" y="134.2">GND</text>
<text x="23.4" y="139.3">GND</text>
<text x="39" y="140.4" transform="rotate(-90 39 140.4)">DAT1</text>
<text x="41.5" y="140.4" transform="rotate(-90 41.5 140.4)">DAT0</text>
<text x="44" y="139.3" transform="rotate(-90 44 139.3)">VSS</text>
<text x="46.6" y="139.4" transform="rotate(-90 46.6 139.4)">CLK</text>
<text x="49.1" y="139.5" transform="rotate(-90 49.1 139.5)">VDD</text>
<text x="51.7" y="139.8" transform="rotate(-90 51.7 139.8)">CMD</text>
<text x="56.7" y="140.4" transform="rotate(-90 56.7 140.4)">DAT2</text>
<text x="88.7" y="138.5">D4</text>
<text x="88.9" y="143.6">LED</text>
<text x="119.9" y="138.8">GND</text>
<text x="54.2" y="144.2" transform="rotate(-90 54.2 144.2)">DAT3/CD</text>
<text x="87.6" y="150">220</text>
<text x="88.1" y="146.9">R10</text>
<text x="102.7" y="148.7">User</text>
<text x="111.2" y="148.7">SW2</text>
<text x="126.5" y="146.9">Microswitch</text>
<text x="225.3" y="144.4">GND</text>
<text x="63.5" y="153.9">J3</text>
<text x="264.7" y="152">GND</text>
<text x="63.5" y="156.4">Micro_SD_Card</text>
<text x="120.4" y="160.1">GND</text>
<text x="130" y="159.1">SW3</text>
<text x="33.9" y="169.2" transform="rotate(-90 33.9 169.2)">SHIELD</text>
<text x="100.2" y="173.6">External</text>
<text x="102.9" y="171">J6</text>
<text x="111" y="169.8">+5V</text>
<text x="117.7" y="169.8">+3.3V</text>
<text x="31" y="182.5">GND</text>
<text x="111" y="195.2">GND</text>
</g>
<g font-size="1.8" fill="#a90000">
<text x="102.6" y="22.3" transform="rotate(-90 102.6 22.3)">9</text>
<text x="107.7" y="22.3" transform="rotate(-90 107.7 22.3)">3</text>
<text x="95.2" y="27.7">12</text>
<text x="113.6" y="27.7">1</text>
<text x="133.9" y="27.7">6</text>
<text x="143.3" y="24.8" transform="rotate(-90 143.3 24.8)">8</text>
<text x="145.8" y="24.8" transform="rotate(-90 145.8 24.8)">3</text>
<text x="206.8" y="29.3" transform="rotate(-90 206.8 29.3)">1</text>
<text x="219.6" y="29">1</text>
<text x="45.7" y="34">A9</text>
<text x="95.2" y="30.2">11</text>
<text x="95.8" y="32.8">8</text>
<text x="95.8" y="35.3">7</text>
<text x="113.6" y="30.2">2</text>
<text x="113.6" y="32.8">5</text>
<text x="113.6" y="35.3">6</text>
<text x="133.9" y="30.2">5</text>
<text x="133.9" y="35.3">1</text>
<text x="156.8" y="32.8">7</text>
<text x="206.8" y="35.6" transform="rotate(-90 206.8 35.6)">3</text>
<text x="209.5" y="31.5">2</text>
<text x="219.6" y="31.5">2</text>
<text x="219.6" y="34">3</text>
<text x="133.9" y="37.8">2</text>
<text x="45.7" y="46.7">A5</text>
<text x="102.6" y="43.2" transform="rotate(-90 102.6 43.2)">10</text>
<text x="107.7" y="42.6" transform="rotate(-90 107.7 42.6)">4</text>
<text x="145.8" y="42.6" transform="rotate(-90 145.8 42.6)">4</text>
<text x="45.6" y="49.3">B5</text>
<text x="248.2" y="53.1">1</text>
<text x="26.4" y="58.5" transform="rotate(-90 26.4 58.5)">S1</text>
<text x="34" y="59" transform="rotate(-90 34 59)">A12</text>
<text x="248.2" y="58.2">3</text>
<text x="34" y="62.9" transform="rotate(-90 34 62.9)">1</text>
<text x="120.4" y="64.2" transform="rotate(-90 120.4 64.2)">39</text>
<text x="125.5" y="64.2" transform="rotate(-90 125.5 64.2)">40</text>
<text x="130.6" y="64.2" transform="rotate(-90 130.6 64.2)">36</text>
<text x="248.2" y="60.7">2</text>
<text x="34" y="70.6" transform="rotate(-90 34 70.6)">2</text>
<text x="255" y="68" transform="rotate(-90 255 68)">4</text>
<text x="257.6" y="68" transform="rotate(-90 257.6 68)">5</text>
<text x="103.5" y="75.9">30</text>
<text x="103.5" y="78.5">37</text>
<text x="104.1" y="83.6">1</text>
<text x="104.1" y="86.1">2</text>
<text x="104.1" y="88.6">4</text>
<text x="145.4" y="86.1">21</text>
<text x="145.4" y="88.6">22</text>
<text x="104.1" y="91.2">5</text>
<text x="104.1" y="93.7">6</text>
<text x="145.4" y="91.2">24</text>
<text x="145.4" y="93.7">25</text>
<text x="103.5" y="101.3">10</text>
<text x="104.1" y="96.3">7</text>
<text x="104.1" y="98.8">9</text>
<text x="145.4" y="96.3">26</text>
<text x="145.4" y="98.8">27</text>
<text x="145.4" y="101.3">29</text>
<text x="232.3" y="98.8">1</text>
<text x="232.3" y="101.3">2</text>
<text x="103.5" y="103.9">11</text>
<text x="103.5" y="106.4">12</text>
<text x="145.4" y="106.4">35</text>
<text x="232.3" y="103.9">3</text>
<text x="232.3" y="106.4">4</text>
<text x="103.5" y="109">14</text>
<text x="103.5" y="111.5">15</text>
<text x="145.4" y="111.5">31</text>
<text x="199.1" y="110.6" transform="rotate(-90 199.1 110.6)">1</text>
<text x="201.9" y="112.8">2</text>
<text x="232.3" y="109">5</text>
<text x="232.3" y="111.5">6</text>
<text x="103.5" y="114">16</text>
<text x="103.5" y="116.6">17</text>
<text x="103.5" y="119.1">19</text>
<text x="145.4" y="114">32</text>
<text x="145.4" y="116.6">34</text>
<text x="199.1" y="116.9" transform="rotate(-90 199.1 116.9)">3</text>
<text x="232.3" y="114">7</text>
<text x="232.3" y="116.6">8</text>
<text x="232.3" y="119.1">9</text>
<text x="103.5" y="121.7">20</text>
<text x="145.4" y="121.7">33</text>
<text x="231.7" y="121.7">10</text>
<text x="231.7" y="124.2">11</text>
<text x="231.7" y="126.7">12</text>
<text x="231.7" y="129.3">13</text>
<text x="231.7" y="131.8">14</text>
<text x="261.5" y="130.6">1</text>
<text x="37.8" y="133.4" transform="rotate(-90 37.8 133.4)">8</text>
<text x="40.4" y="133.4" transform="rotate(-90 40.4 133.4)">7</text>
<text x="42.9" y="133.4" transform="rotate(-90 42.9 133.4)">6</text>
<text x="45.5" y="133.4" transform="rotate(-90 45.5 133.4)">5</text>
<text x="48" y="133.4" transform="rotate(-90 48 133.4)">4</text>
<text x="50.5" y="133.4" transform="rotate(-90 50.5 133.4)">3</text>
<text x="53.1" y="133.4" transform="rotate(-90 53.1 133.4)">2</text>
<text x="55.6" y="133.4" transform="rotate(-90 55.6 133.4)">1</text>
<text x="125.5" y="133.4" transform="rotate(-90 125.5 133.4)">3</text>
<text x="231.7" y="134.4">15</text>
<text x="261.5" y="133.1">2</text>
<text x="261.5" y="135.6">3</text>
<text x="261.5" y="138.2">4</text>
<text x="261.5" y="140.7">5</text>
<text x="261.5" y="143.3">6</text>
<text x="126.3" y="150.9">4</text>
<text x="126.3" y="153.4">3</text>
<text x="136.5" y="150.9">1</text>
<text x="136.5" y="153.4">2</text>
<text x="32.8" y="172.8" transform="rotate(-90 32.8 172.8)">9</text>
<text x="99" y="176.3">1</text>
<text x="99" y="178.8">2</text>
<text x="107.3" y="176.3">10</text>
<text x="107.9" y="178.8">9</text>
<text x="99" y="181.4">3</text>
<text x="99" y="183.9">4</text>
<text x="107.9" y="181.4">8</text>
<text x="107.9" y="183.9">7</text>
<text x="99" y="186.4">5</text>
<text x="107.9" y="186.4">6</text>
</g>
<g font-size="1.8" fill="#840000">
<text x="103.7" y="27.6" transform="rotate(-90 103.7 27.6)">L_{VCC}</text>
<text x="108.8" y="27.9" transform="rotate(-90 108.8 27.9)">H_{VCC}</text>
</g>
<g font-size="1.8" fill="#0f0f0f">
<text x="193" y="25.1">AUDIO</text>
<text x="237.5" y="58.1">PICO</text>
<text x="243.1" y="58.1">USB</text>
<text x="237.5" y="60.6">PICO</text>
<text x="243.1" y="60.6">USB</text>
<text x="91.4" y="83.5">TX_PICO</text>
<text x="91.4" y="86">RX_PICO</text>
<text x="91.4" y="88.6">SCK</text>
<text x="149.9" y="88.6">VSYNC</text>
<text x="149.9" y="86">HSYNC</text>
<text x="91.4" y="91.1">MISO</text>
<text x="91.4" y="93.6">MOSI</text>
<text x="91.4" y="101.3">AUDIO</text>
<text x="91.4" y="96.2">CS0</text>
<text x="91.4" y="98.7">USR0</text>
<text x="91.4" y="103.8">SDA</text>
<text x="91.4" y="106.3">SCL</text>
<text x="91.4" y="114">SD_MISO</text>
<text x="91.4" y="111.4">SD_MOSI</text>
<text x="91.4" y="108.9">SD_CLK</text>
<text x="91.4" y="116.5">SD_CS</text>
<text x="40.3" y="129.5" transform="rotate(-90 40.3 129.5)">SD_MISO</text>
<text x="45.4" y="129.5" transform="rotate(-90 45.4 129.5)">SD_CLK</text>
<text x="53" y="129.5" transform="rotate(-90 53 129.5)">SD_MOSI</text>
<text x="55.5" y="129.5" transform="rotate(-90 55.5 129.5)">SD_CS</text>
<text x="218.4" y="129.2">HSYNC</text>
<text x="218.6" y="131.7">VSYNC</text>
<text x="269.2" y="135.5">RX_PICO</text>
<text x="269.2" y="133">TX_PICO</text>
<text x="88.9" y="178.7">MISO</text>
<text x="88.9" y="176.2">MOSI</text>
<text x="88.9" y="183.8">CS0</text>
<text x="88.9" y="181.3">SCK</text>
<text x="111.3" y="183.8">RX_PICO</text>
<text x="111.6" y="181.3">TX_PICO</text>
<text x="88.9" y="186.3">USR0</text>
</g>
<g font-size="1.8" fill="#0000c2">
<text x="66.8" y="90.3">These</text>
<text x="66.8" y="92.3">are</text>
<text x="66.8" y="94.4">on</text>
<text x="70.3" y="94.4">pourpose</text>
<text x="71" y="92.3">inverted</text>
<text x="73.3" y="90.3">two</text>
<text x="78" y="182.6">Notch</text>
</g>
<g font-size="1.8" fill="#00c200">
<text x="149.9" y="93.6">GREEN 01</text>
<text x="149.9" y="96.2">GREEN 10</text>
</g>
<text font-size="1.8" fill="#00f" x="149.9" y="91.1">BLUE</text>
<text font-size="1.8" fill="#ff011f" x="149.9" y="98.7">RED</text>
</svg>
